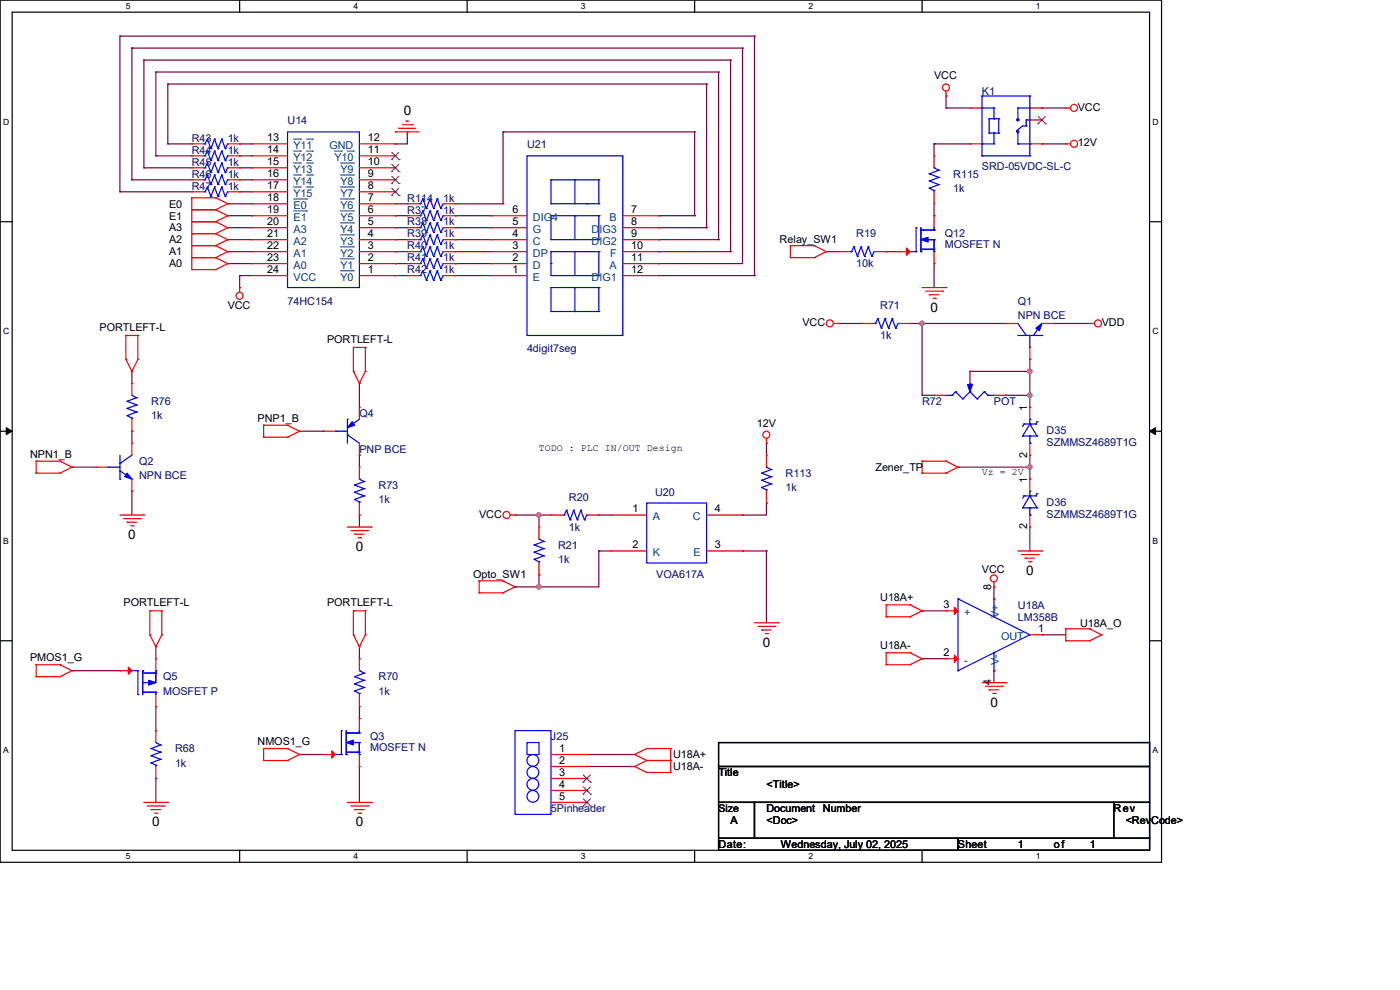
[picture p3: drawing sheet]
<svg xmlns="http://www.w3.org/2000/svg" width="297mm" height="210mm" viewBox="0 0 297 210" stroke-linecap="round" stroke-linejoin="round" font-family="sans-serif">
<path d="M0 0h246.4v182.9h-246.4zM2.6 2.6h241.3v177.8h-241.3z" fill="none" stroke="#000" stroke-width=".25"/>
<g fill="#fff">
<path d="M26.7 .3h1v2h-1z"/>
<path d="M26.7 180.6h1v2h-1z"/>
</g>
<path d="M50.8 0v2.6M50.8 180.4v2.5" fill="none" stroke="#000" stroke-width=".25"/>
<g fill="#fff">
<path d="M75 .3h.9v2h-.9z"/>
<path d="M75 180.6h.9v2h-.9z"/>
</g>
<path d="M99.1 0v2.6M99.1 180.4v2.5" fill="none" stroke="#000" stroke-width=".25"/>
<g fill="#fff">
<path d="M123.2 .3h1v2h-1z"/>
<path d="M123.2 180.6h1v2h-1z"/>
</g>
<path d="M147.4 0v2.6M147.4 180.4v2.5" fill="none" stroke="#000" stroke-width=".25"/>
<g fill="#fff">
<path d="M171.5 .3h1v2h-1z"/>
<path d="M171.5 180.6h1v2h-1z"/>
</g>
<path d="M195.6 0v2.6M195.6 180.4v2.5" fill="none" stroke="#000" stroke-width=".25"/>
<g fill="#fff">
<path d="M219.8 .3h.9v2h-.9z"/>
<path d="M219.8 180.6h.9v2h-.9z"/>
<path d="M.7 24.8h1.2v2h-1.2z"/>
<path d="M244.5 24.8h1.3v2h-1.3z"/>
<path d="M.7 69.3h1.2v1.9h-1.2z"/>
<path d="M244.5 69.3h1.3v1.9h-1.3z"/>
</g>
<path d="M0 47h2.6M243.9 47h2.5" fill="none" stroke="#000" stroke-width=".25"/>
<g fill="#fff">
<path d="M.7 113.7h1.2v2h-1.2z"/>
<path d="M244.5 113.7h1.2v2h-1.2z"/>
</g>
<path d="M0 91.5h2.6M243.9 91.5h2.5" fill="none" stroke="#000" stroke-width=".25"/>
<path d="M1.3 90.7l1.3 .8-1.3 .7zM243.9 91.5l1.3-.8v1.5z" fill="#000" stroke="#000" stroke-width=".21"/>
<g fill="#fff">
<path d="M.7 158.2h1.2v1.9h-1.2z"/>
<path d="M244.5 158.2h1.2v1.9h-1.2z"/>
</g>
<path d="M0 135.9h2.6M243.9 135.9h2.5M152.4 157.5h91.5v5.1h-91.5zM152.4 162.6h91.5v7.6h-91.5zM152.4 170.2h7.7v7.6h-7.7zM152.4 177.8h50.8v2.6h-50.8zM160.1 170.2h76.2v7.6h-76.2zM203.2 177.8h40.7v2.6h-40.7zM236.3 170.2h7.6v7.6h-7.6z" fill="none" stroke="#000" stroke-width=".25"/>
<g fill="none" stroke="#800040" stroke-width=".25">
<path d="M25.4 7.7h.1M25.4 7.7v33M25.4 7.7h134.7M28 10.2h.1M28 10.2v27.9M28 10.2h129.5M30.5 12.7h.1M30.5 12.7v22.9M30.5 12.7h124.5M33.1 15.3h.1M33.1 15.3v17.8M33.1 15.3h119.3"/>
<path d="M35.6 17.8h.1M35.6 17.8v12.7M35.6 17.8h114.3M149.9 17.8h.1M149.9 17.8v30.5M152.4 15.3h.1M152.4 15.3v35.5M155 12.7h.1M155 12.7v40.7M157.5 10.2h.1M157.5 10.2v45.7h-17.8M160.1 7.7h.1"/>
<path d="M160.1 7.7v50.8M28 38.1h.1M28 38.1h12.7M30.5 35.6h.1M30.5 35.6h10.2M33.1 33.1h.1M33.1 33.1h7.6M35.6 30.5h.1M35.6 30.5h5.1M50.8 30.5h.1M50.8 33.1h.1M50.8 35.6h.1"/>
<path d="M50.8 38.1h.1M50.8 30.5h2.6M50.8 33.1h2.6M50.8 35.6h2.6M50.8 38.1h2.6M83.9 30.5h.1M86.4 28h.1M86.4 28v2.5h-2.5M106.7 28h.1M106.7 28v15.2M106.7 28h40.7M147.4 28h.1"/>
<path d="M147.4 28v17.8M198.2 30.5h.1M198.2 30.5h7.6M198.2 30.5v2.6M200.7 20.4h.1M200.7 22.9h.1M200.7 20.4v2.5M200.7 22.9h5.1M221 30.5h.1M221 22.9h.1M221 30.5h5.1M221 22.9h5.1"/>
<path d="M25.4 40.7h.1M25.4 40.7h15.3M48.3 43.2h.1M48.3 45.8h.1M48.3 48.3h.1M48.3 50.8h.1M48.3 53.4h.1M48.3 55.9h.1M48.3 43.2h5.1M48.3 45.8h5.1M48.3 48.3h5.1M48.3 50.8h5.1"/>
<path d="M48.3 53.4h5.1M48.3 55.9h5.1M50.8 58.5h.1M50.8 40.7h.1M50.8 58.5v2.5M50.8 58.5h2.6M50.8 40.7h2.6M83.9 45.8h.1M83.9 48.3h.1M83.9 50.8h.1M83.9 53.4h.1M83.9 55.9h.1"/>
<path d="M83.9 58.5h.1M83.9 43.2h2.5M83.9 45.8h2.5M83.9 48.3h2.5M83.9 50.8h2.5M83.9 53.4h2.5M83.9 55.9h2.5M83.9 58.5h2.5M86.4 43.2h.1M96.6 45.8h.1M96.6 48.3h.1M96.6 50.8h.1"/>
<path d="M96.6 53.4h.1M96.6 55.9h.1M96.6 58.5h.1M96.6 43.2h10.1M96.6 45.8h7.6M96.6 48.3h7.6M96.6 50.8h7.6M96.6 53.4h7.6M96.6 55.9h7.6M96.6 58.5h7.6M106.7 43.2h.1M139.7 45.8h.1"/>
<path d="M139.7 48.3h.1M139.7 50.8h.1M139.7 53.4h.1M139.7 55.9h.1M139.7 58.5h.1M139.7 45.8h7.7M139.7 48.3h10.2M139.7 50.8h12.7M139.7 53.4h15.3M139.7 58.5h20.4M147.4 45.8h.1M149.9 48.3h.1"/>
<path d="M152.4 50.8h.1M155 53.4h.1M160.1 58.5h.1M175.3 53.4h.1M175.3 53.4h2.5M188 53.4h.1M188 53.4h2.5M198.2 55.9h.1M198.2 45.8h.1M198.2 43.2v2.6M198.2 55.9v5.1M28 78.8h.1"/>
<path d="M28 78.8v2.5M177.8 68.6h.1M177.8 68.6h5.1M193.1 68.6h.1M193.1 68.6h20.3M195.6 68.6h.1M195.6 68.6v15.3M205.8 78.8h.1M205.8 78.8h12.7M218.5 76.2h.1M218.5 78.8h.1M218.5 76.2v10.2"/>
<path d="M223.6 68.6h.1M223.6 68.6h7.6M15.3 99.1h.1M15.3 99.1h5.1M28 91.5h.1M28 91.5v2.5M63.5 91.5h.1M63.5 91.5h5.1M76.2 81.3h.1M76.2 96.6h.1M76.2 81.3v5.1M76.2 96.6v2.5"/>
<path d="M162.6 94h.1M162.6 94v2.6M195.6 83.9h.1M195.6 83.9h2.6M203.2 99.1h15.3M213.4 83.9h.1M213.4 83.9h5.1M218.5 83.9h.1M218.5 99.1h.1M218.5 96.6v5M28 104.2h.1M28 104.2v5.1"/>
<path d="M76.2 109.3h.1M76.2 109.3v2.5M109.3 109.3h.1M109.3 109.3h7.6M114.3 109.3h.1M114.3 109.3v2.5M127 109.3h.1M127 116.9h.1M127 116.9h2.6M127 109.3h2.6M127 116.9v7.6h-17.7M157.5 116.9h.1"/>
<path d="M157.5 109.3h.1M157.5 116.9h5.1M162.6 116.9h.1M162.6 106.7h.1M162.6 106.7v2.6h-5.1M162.6 116.9v15.2M218.5 116.9h.1M218.5 101.6h.1M218.5 111.8v5.1M33.1 137.2h.1M33.1 137.2v2.5M76.2 139.7h.1"/>
<path d="M76.2 137.2v2.5M109.3 124.5h.1M114.3 122h.1M114.3 124.5h.1M114.3 122v2.5M195.6 129.6h.1M195.6 139.7h.1M195.6 129.6h5.1M195.6 139.7h5.1M210.9 124.5h.1M210.9 124.5v2.5M221 134.7h.1"/>
<path d="M221 134.7h5.1M15.3 142.3h.1M15.3 142.3h10.1M33.1 149.9h.1M33.1 149.9v5.1M76.2 152.4h.1M76.2 149.9v2.5M210.9 142.3h.1M210.9 142.3v2.5M33.1 165.1h.1M33.1 165.1v5.1M63.5 160.1h.1"/>
<path d="M63.5 160.1h5.1M76.2 162.6h.1M76.2 162.6v7.6M124.5 160.1h.1M124.5 162.6h.1M124.5 160.1h10.2M124.5 162.6h10.2"/>
</g>
<g fill="#f0f" stroke="#f0f" stroke-width=".25">
<circle cx="218.5" cy="83.8" r=".49"/>
<circle cx="195.6" cy="68.6" r=".49"/>
<circle cx="218.5" cy="78.8" r=".49"/>
<circle cx="114.3" cy="109.2" r=".49"/>
<circle cx="114.3" cy="124.5" r=".49"/>
<circle cx="218.5" cy="99.1" r=".49"/>
</g>
<g fill="none" stroke="#f00" stroke-width=".25">
<path d="M200.7 19.3v1.1M40.7 30.5h.1M40.7 33.1h.1M40.7 35.6h.1M40.7 38.1h.1M40.7 30.5h2.5M40.7 33.1h2.5M40.7 38.1h2.5M40.7 35.6h2.5M48.3 30.5h2.5M48.3 33.1h2.5M48.3 38.1h2.5"/>
<path d="M48.3 35.6h2.5M50.8 30.5h.1M50.8 33.1h.1M50.8 35.6h.1M50.8 38.1h.1M53.4 30.5h.1M53.4 33.1h.1M53.4 35.6h.1M53.4 38.1h.1M53.4 30.5h7.6M53.4 33.1h7.6M53.4 38.1h7.6"/>
<path d="M53.4 35.6h7.6M76.2 30.5h7.7M76.2 33.1h7.7M76.2 38.1h7.7M76.2 35.6h7.7M83.9 28h.1M83.9 38.1h.1M83.9 35.6h.1M83.9 33.1h.1M83.9 30.5h.1M83.9 28h5M84.6 27.2h.1"/>
<path d="M84.6 27.2h3.6M85.4 26.5h2M86.1 25.7h.1M86.1 25.7h.6M87.4 26.5h.1M198.2 33.1h.1M198.2 33.1v2.5M200.7 20.4h.1M205.8 30.5h.1M205.8 22.9h.1M205.8 30.5h2.5M205.8 22.9h2.5"/>
<path d="M218.5 30.5h2.5M218.5 22.9h2.5M218.5 25.4h2.5M221 25.4h.1M221 30.5h.1M221 22.9h.1M226.1 30.5h.1M226.1 22.9h.1M226.1 30.5h1M226.1 22.9h1M40.7 44.5h.1M40.7 42h.1"/>
<path d="M40.7 47h.1M40.7 49.6h.1M40.7 52.1h.1M40.7 54.7h.1M40.7 57.2h.1M40.7 40.7h.1M40.7 42h5.1M40.7 44.5h5.1M40.7 42v15.2M40.7 47h5.1M40.7 49.6h5.1M40.7 52.1h5.1"/>
<path d="M40.7 54.7h5.1M40.7 57.2h5.1M40.7 40.7h2.5M45.8 42h.1M45.8 44.5h.1M45.8 47h.1M45.8 49.6h.1M45.8 52.1h.1M45.8 54.7h.1M45.8 57.2h.1M45.8 42l2.5 1.2M45.8 44.5l2.5 1.3"/>
<path d="M45.8 47l2.5 1.3M45.8 49.6l2.5 1.2M45.8 52.1l2.5 1.3M45.8 54.7l2.5 1.2M48.3 43.2h.1M48.3 45.8h.1M48.3 48.3h.1M48.3 50.8h.1M48.3 53.4h.1M48.3 55.9h.1M48.3 43.2l-2.5 1.3M48.3 45.8l-2.5 1.2"/>
<path d="M48.3 48.3l-2.5 1.3M48.3 50.8l-2.5 1.3M48.3 53.4l-2.5 1.3M48.3 55.9l-2.5 1.3M48.3 40.7h2.5M50.8 40.7h.1M53.4 40.7h.1M53.4 43.2h.1M53.4 45.8h.1M53.4 48.3h.1M53.4 50.8h.1M53.4 53.4h.1"/>
<path d="M53.4 55.9h.1M53.4 58.5h.1M53.4 55.9h7.6M53.4 58.5h7.6M53.4 53.4h7.6M53.4 50.8h7.6M53.4 48.3h7.6M53.4 45.8h7.6M53.4 43.2h7.6M53.4 40.7h7.6M76.2 55.9h7.7M76.2 58.5h7.7"/>
<path d="M76.2 53.4h7.7M76.2 50.8h7.7M76.2 48.3h7.7M76.2 45.8h7.7M76.2 43.2h7.7M76.2 40.7h7.7M83.9 58.5h.1M83.9 55.9h.1M83.9 53.4h.1M83.9 50.8h.1M83.9 48.3h.1M83.9 45.8h.1"/>
<path d="M83.9 43.2h.1M83.9 40.7h.1M86.4 55.9h.1M86.4 58.5h.1M86.4 43.2h.1M86.4 45.8h.1M86.4 48.3h.1M86.4 50.8h.1M86.4 53.4h.1M86.4 55.9h2.5M86.4 58.5h2.5M86.4 53.4h2.5"/>
<path d="M86.4 50.8h2.5M86.4 48.3h2.5M86.4 45.8h2.5M86.4 43.2h2.5M94 55.9h2.6M94 58.5h2.6M94 53.4h2.6M94 50.8h2.6M94 48.3h2.6M94 45.8h2.6M94 43.2h2.6M96.6 55.9h.1"/>
<path d="M96.6 58.5h.1M96.6 43.2h.1M96.6 45.8h.1M96.6 48.3h.1M96.6 50.8h.1M96.6 53.4h.1M104.2 58.5h.1M104.2 55.9h.1M104.2 53.4h.1M104.2 50.8h.1M104.2 48.3h.1M104.2 45.8h.1"/>
<path d="M104.2 55.9h7.6M104.2 58.5h7.6M104.2 53.4h7.6M104.2 50.8h7.6M104.2 48.3h7.6M104.2 45.8h7.6M132.1 55.9h7.6M132.1 58.5h7.6M132.1 53.4h7.6M132.1 50.8h7.6M132.1 48.3h7.6M132.1 45.8h7.6"/>
<path d="M139.7 45.8h.1M139.7 48.3h.1M139.7 50.8h.1M139.7 53.4h.1M139.7 55.9h.1M139.7 58.5h.1M167.7 54.7h.1M167.7 52.1h.1M167.7 52.1h5.1M167.7 54.7h5.1M167.7 52.1v2.6M172.8 52.1h.1"/>
<path d="M172.8 54.7h.1M172.8 52.1l2.5 1.3M175.3 53.4h.1M175.3 53.4l-2.5 1.3M177.8 53.4h.1M177.8 53.4h2.6M185.5 53.4h2.5M188 53.4h.1M190.5 53.4h.1M190.5 53.4h2.6M198.2 55.9h.1M198.2 45.8h.1"/>
<path d="M198.2 43.2h.1M198.2 40.7v2.5M198.2 45.8v2.5M198.2 53.4v2.5M26.7 76.2h.1M26.7 71.2h.1M26.7 76.2l1.3 2.6M26.7 71.2v5M26.7 71.2h2.6M28 78.8h.1M29.3 71.2h.1M29.3 76.2h.1"/>
<path d="M29.3 71.2v5M29.3 76.2l-1.3 2.6M50.8 61h.1M50.8 61v1M75 78.8h.1M75 73.7h.1M75 73.7v5.1M75 78.8l1.2 2.5M75 73.7h2.5M77.5 73.7h.1M77.5 78.8h.1M77.5 73.7v5.1"/>
<path d="M77.5 78.8l-1.3 2.5M176.8 68.6h1M177.8 68.6h.1M182.9 68.6h.1M182.9 68.6h2.6M190.5 68.6h2.6M193.1 68.6h.1M195.6 61h5.1M196.4 61.8h3.5M197.1 62.5h.1M197.1 62.5h2.1M197.9 63.3h.5"/>
<path d="M198.4 63.3h.1M199.9 61.8h.1M200.7 61h.1M205.8 78.8h.1M205.8 78.8v2.5M213.4 68.6h.1M213.4 68.6h2.5M218.5 76.2h.1M218.5 73.7v2.5M221 68.6h2.6M223.6 68.6h.1M231.2 68.6h.1"/>
<path d="M231.2 68.6h1M7.7 97.8h.1M7.7 97.8v2.6M7.7 97.8h5M12.7 97.8h.1M12.7 97.8l2.6 1.3M15.3 99.1h.1M15.3 99.1l-2.6 1.3M20.4 99.1h.1M20.4 99.1h2.5M28 81.3h.1M28 91.5h.1"/>
<path d="M28 94h.1M28 81.3v2.6M28 88.9v2.6M28 94v2.6M55.9 92.8h.1M55.9 90.2h.1M55.9 90.2v2.6M55.9 92.8h5.1M55.9 90.2h5.1M61 92.8h.1M61 90.2h.1M61 90.2l2.5 1.3"/>
<path d="M63.5 91.5h.1M63.5 91.5l-2.5 1.3M68.6 91.5h.1M68.6 91.5h2.6M76.2 81.3h.1M76.2 86.4h.1M76.2 96.6h.1M76.2 99.1h.1M76.2 86.4v2.5M76.2 94v2.6M76.2 99.1v2.5M162.6 94h.1"/>
<path d="M162.6 96.6h.1M162.6 93v1M162.6 96.6v2.5M195.6 97.8h.1M195.6 97.8h5.1M195.6 97.8v2.6M198.2 83.9h.1M198.2 83.9h2.5M200.7 97.8h.1M200.7 97.8l2.5 1.3M203.2 99.1h.1M203.2 99.1l-2.5 1.3"/>
<path d="M210.9 83.9h2.5M213.4 83.9h.1M218.5 86.4h.1M218.5 96.6h.1M218.5 86.4v2.5M218.5 94v2.6M7.7 100.4h.1M7.7 100.4h5M12.7 100.4h.1M25.4 109.3h5.1M26.2 110h3.6M27 110.8h.1"/>
<path d="M27 110.8h2M27.7 111.5h.5M28 104.2h.1M28 101.6v2.6M28.2 111.5h.1M29.8 110h.1M30.5 109.3h.1M73.7 111.8h5.1M74.5 112.6h3.5M75.2 113.3h.1M75.2 113.3h2.1M76 114.1h.5"/>
<path d="M76.2 109.3h.1M76.2 106.7v2.6M76.5 114.1h.1M78 112.6h.1M78.8 111.8h.1M108.2 109.3h1.1M109.3 109.3h.1M114.3 111.8h.1M114.3 111.8v2.5M114.3 119.4v2.6M116.9 109.3h.1M116.9 109.3h2.5"/>
<path d="M124.5 109.3h2.5M127 109.3h.1M129.6 109.3h.1M129.6 116.9h.1M129.6 109.3h7.6M129.6 116.9h7.6M149.9 109.3h7.6M149.9 116.9h7.6M157.5 116.9h.1M157.5 109.3h.1M162.6 106.7h.1M162.6 104.2v2.5"/>
<path d="M195.6 100.4h.1M195.6 100.4h5.1M200.7 100.4h.1M215.9 116.9h5.1M216.7 117.6h3.6M217.5 118.4h.1M217.5 118.4h2M218.2 119.2h.5M218.5 101.6h.1M218.5 111.8h.1M218.5 101.6v2.6M218.5 109.3v2.5"/>
<path d="M218.7 119.2h.1M220.3 117.6h.1M221 116.9h.1M31.8 134.7h.1M31.8 129.6h.1M31.8 134.7l1.3 2.5M31.8 129.6v5.1M31.8 129.6h2.5M33.1 137.2h.1M33.1 139.7h.1M33.1 139.7v2.6M34.3 129.6h.1"/>
<path d="M34.3 134.7h.1M34.3 129.6v5.1M34.3 134.7l-1.2 2.5M75 134.7h.1M75 129.6h.1M75 129.6h2.5M75 134.7l1.2 2.5M75 129.6v5.1M76.2 137.2h.1M76.2 139.7h.1M76.2 139.7v2.6M77.5 129.6h.1"/>
<path d="M77.5 134.7h.1M77.5 129.6v5.1M77.5 134.7l-1.3 2.5M101.6 125.8h.1M101.6 123.2h.1M101.6 125.8h5.1M101.6 123.2v2.6M101.6 123.2h5.1M106.7 125.8h.1M106.7 123.2h.1M106.7 123.2l2.6 1.3M109.3 124.5h.1"/>
<path d="M109.3 124.5l-2.6 1.3M114.3 122h.1M160.1 132.1h5M160.8 132.9h3.6M161.6 133.6h.1M161.6 133.6h2M162.3 134.4h.6M162.9 134.4h.1M164.4 132.9h.1M165.1 132.1h.1M188 130.9h.1M188 128.3h.1"/>
<path d="M188 138.5h.1M188 130.9h5.1M188 128.3v2.6M188 138.5v2.5M188 128.3h5.1M188 138.5h5.1M193.1 130.9h.1M193.1 128.3h.1M193.1 138.5h.1M193.1 128.3l2.5 1.3M193.1 138.5l2.5 1.2M195.6 129.6h.1"/>
<path d="M195.6 139.7h.1M195.6 129.6l-2.5 1.3M195.6 139.7l-2.5 1.3M200.7 129.6h.1M200.7 139.7h.1M200.7 129.6h2.5M200.7 139.7h2.5M210.9 124.5h.1M210.9 127h.1M210.9 123.5v1M218.5 134.7h2.5M221 134.7h.1"/>
<path d="M226.1 135.9h.1M226.1 133.4h.1M226.1 133.4h5.1M226.1 135.9h5.1M226.1 133.4v2.5M231.2 133.4h.1M231.2 135.9h.1M231.2 133.4l2.5 1.3M233.7 134.7h.1M233.7 134.7l-2.5 1.2M7.7 143.6h.1M7.7 141h.1"/>
<path d="M7.7 143.6h5M7.7 141v2.6M7.7 141h5M12.7 143.6h.1M12.7 141h.1M12.7 141l2.6 1.3M15.3 142.3h.1M15.3 142.3l-2.6 1.3M25.4 142.3h.1M25.4 142.3h2.6M33.1 149.9h.1M33.1 155h.1"/>
<path d="M33.1 147.4v2.5M33.1 155v2.5M55.9 158.8h.1M55.9 158.8v2.5M55.9 158.8h5.1M61 158.8h.1M61 158.8l2.5 1.3M76.2 149.9h.1M76.2 152.4h.1M76.2 147.4v2.5M76.2 152.4v2.6M137.2 158.8h.1"/>
<path d="M137.2 158.8h5.1M137.2 158.8l-2.5 1.3M142.3 158.8h.1M142.3 158.8v5.1M188 141h.1M188 141h5.1M193.1 141h.1M208.3 144.8h5.1M209.1 145.6h3.5M209.8 146.3h.1M209.8 146.3h2.1M210.6 147.1h.5"/>
<path d="M210.9 142.3h.1M211.1 147.1h.1M212.6 145.6h.1M213.4 144.8h.1M30.5 170.2h5.1M31.3 171h3.5M32 171.7h.1M32 171.7h2.1M32.8 172.5h.5M33.1 165.1h.1M33.1 162.6v2.5M33.3 172.5h.1"/>
<path d="M34.8 171h.1M35.6 170.2h.1M55.9 161.3h.1M55.9 161.3h5.1M61 161.3h.1M63.5 160.1h.1M63.5 160.1l-2.5 1.2M68.6 160.1h.1M68.6 160.1h2.6M73.7 170.2h5.1M74.5 171h3.5M75.2 171.7h.1"/>
<path d="M75.2 171.7h2.1M76 172.5h.5M76.2 162.6h.1M76.2 160.1v2.5M76.5 172.5h.1M78 171h.1M78.8 170.2h.1M116.9 170.2h7.6M116.9 160.1h7.6M116.9 162.6h7.6M116.9 165.1h7.6M116.9 167.7h7.6"/>
<path d="M124.5 160.1h.1M124.5 162.6h.1M124.5 165.1h.1M124.5 167.7h.1M124.5 170.2h.1M134.7 160.1h.1M134.7 162.6h.1M134.7 160.1l2.5 1.2M134.7 162.6l2.5 1.3M137.2 161.3h.1M137.2 163.9h.1M137.2 161.3h5.1"/>
<path d="M137.2 161.3l-2.5 1.3M137.2 163.9h5.1M142.3 161.3h.1M142.3 163.9h.1"/>
<circle cx="200.7" cy="18.6" r=".74"/>
<circle cx="227.9" cy="30.5" r=".74"/>
<circle cx="227.9" cy="22.9" r=".74"/>
<circle cx="50.8" cy="62.8" r=".74"/>
<circle cx="176" cy="68.6" r=".74"/>
<circle cx="232.9" cy="68.6" r=".74"/>
<circle cx="162.6" cy="92.2" r=".74"/>
<circle cx="107.5" cy="109.2" r=".74"/>
<circle cx="210.8" cy="122.7" r=".74"/>
</g>
<g fill="none" stroke="#00f" stroke-width=".25">
<path d="M43.2 30.5h.3M43.2 38.1h.3M43.2 33.1h.3M43.2 35.6h.3M43.5 30.5h.1M43.5 33.1h.1M43.5 35.6h.1M43.5 38.1h.1M44 29.5h.1M44 32h.1M44 34.6h.1M44 37.1h.1"/>
<path d="M44 39.7h.1M44 29.5l-.5 1M44 29.5l.7 2M44 32l-.5 1.1M44 32l.7 2.1M44 34.6l-.5 1M44 34.6l.7 2M44 37.1l-.5 1M44 37.1l.7 2.1M44 39.7l-.5 1M44 39.7l.7 2M44.7 31.5h.1"/>
<path d="M44.7 34.1h.1M44.7 36.6h.1M44.7 39.2h.1M45.5 29.5h.1M45.5 32h.1M45.5 34.6h.1M45.5 37.1h.1M45.5 39.7h.1M45.5 29.5l-.8 2M45.5 29.5l.8 2M45.5 32l-.8 2.1M45.5 32l.8 2.1"/>
<path d="M45.5 34.6l-.8 2M45.5 34.6l.8 2M45.5 37.1l-.8 2.1M45.5 37.1l.8 2.1M45.5 39.7l-.8 2M45.5 39.7l.8 2M46.3 31.5h.1M46.3 34.1h.1M46.3 36.6h.1M46.3 39.2h.1M47 29.5h.1M47 32h.1"/>
<path d="M47 34.6h.1M47 37.1h.1M47 39.7h.1M47 29.5l-.7 2M47 29.5l.8 2M47 32l-.7 2.1M47 32l.8 2.1M47 34.6l-.7 2M47 34.6l.8 2M47 37.1l-.7 2.1M47 37.1l.8 2.1M47 39.7l-.7 2"/>
<path d="M47 39.7l.8 2M47.8 31.5h.1M47.8 34.1h.1M47.8 36.6h.1M47.8 39.2h.1M48.3 30.5h.1M48.3 33.1h.1M48.3 35.6h.1M48.3 38.1h.1M48.3 30.5l-.5 1M48.3 33.1l-.5 1M48.3 35.6l-.5 1"/>
<path d="M48.3 38.1l-.5 1.1M61 28h15.2v33h-15.2zM111.8 33.1h20.3v38.1h-20.3zM116.9 38.1h.1M116.9 38.1v5.1M116.9 38.1h10.1M122 38.1h.1M122 38.1v5.1M127 38.1h.1M127 38.1v5.1M197.1 39.9h.1M197.1 38.4h.1"/>
<path d="M197.1 36.9h.1M197.1 39.9l1.1 .5M197.1 38.4l2.1 .8M197.1 36.9l2.1 .7M198.2 35.6h.1M198.2 35.6l1 .5M199.2 39.2h.1M199.2 37.6h.1M199.2 36.1h.1M199.2 39.2l-2.1 .7M199.2 37.6l-2.1 .8M199.2 36.1l-2.1 .8"/>
<path d="M208.3 30.5h.1M208.3 20.4h.1M208.3 33.1h.1M208.3 22.9h.1M208.3 30.5h2.6M208.3 33.1h10.2M208.3 22.9h2.6M208.3 20.4v12.7M208.3 20.4h10.2M209.8 25.2h.1M209.8 28.2h.1M209.8 25.2h2.1"/>
<path d="M209.8 25.2v3M209.8 28.2h2.1M210.9 22.9h.1M210.9 25.2h.1M210.9 28.2h.1M210.9 30.5h.1M210.9 22.9v2.3M210.9 28.2v2.3M211.9 28.2h.1M211.9 25.2h.1M211.9 25.2v3M215.7 27.7h.1"/>
<path d="M215.9 30.5h.1M215.9 22.9h.1M215.9 25.4h.1M215.9 30.5h2.6M215.9 22.9h2.6M215.9 22.9v2.5M215.9 28v2.5M217.7 26.7h.1M217.7 25.4h.1M217.7 26.7h-.7l-1.3 1M217.7 25.4v1.3M217.7 25.4h.8"/>
<path d="M218.5 30.5h.1M218.5 20.4h.1M218.5 25.4h.1M218.5 33.1h.1M218.5 22.9h.1M218.5 20.4v12.7M43.2 40.7h.3M43.5 40.7h.1M44.7 41.7h.1M46.3 41.7h.1M47.8 41.7h.1M48.3 40.7h.1"/>
<path d="M48.3 40.7l-.5 1M88.9 55.9h.3M88.9 58.5h.3M88.9 53.4h.3M88.9 50.8h.3M88.9 45.8h.3M88.9 43.2h.3M88.9 48.3h.3M89.2 55.9h.1M89.2 58.5h.1M89.2 43.2h.1M89.2 45.8h.1"/>
<path d="M89.2 48.3h.1M89.2 50.8h.1M89.2 53.4h.1M89.7 54.9h.1M89.7 57.4h.1M89.7 42.2h.1M89.7 44.7h.1M89.7 47.3h.1M89.7 49.8h.1M89.7 52.4h.1M89.7 54.9l-.5 1M89.7 54.9l.8 2"/>
<path d="M89.7 57.4l-.5 1.1M89.7 57.4l.8 2.1M89.7 42.2l-.5 1M89.7 42.2l.8 2M89.7 44.7l-.5 1.1M89.7 44.7l.8 2.1M89.7 47.3l-.5 1M89.7 47.3l.8 2M89.7 49.8l-.5 1M89.7 49.8l.8 2.1M89.7 52.4l-.5 1M89.7 52.4l.8 2"/>
<path d="M90.5 56.9h.1M90.5 59.5h.1M90.5 44.2h.1M90.5 46.8h.1M90.5 49.3h.1M90.5 51.9h.1M90.5 54.4h.1M91.2 54.9h.1M91.2 57.4h.1M91.2 42.2h.1M91.2 44.7h.1M91.2 47.3h.1"/>
<path d="M91.2 49.8h.1M91.2 52.4h.1M91.2 54.9l-.7 2M91.2 54.9l.8 2M91.2 57.4l-.7 2.1M91.2 57.4l.8 2.1M91.2 42.2l-.7 2M91.2 42.2l.8 2M91.2 44.7l-.7 2.1M91.2 44.7l.8 2.1M91.2 47.3l-.7 2M91.2 47.3l.8 2"/>
<path d="M91.2 49.8l-.7 2.1M91.2 49.8l.8 2.1M91.2 52.4l-.7 2M91.2 52.4l.8 2M92 56.9h.1M92 59.5h.1M92 44.2h.1M92 46.8h.1M92 49.3h.1M92 51.9h.1M92 54.4h.1M92.8 54.9h.1"/>
<path d="M92.8 57.4h.1M92.8 42.2h.1M92.8 44.7h.1M92.8 47.3h.1M92.8 49.8h.1M92.8 52.4h.1M92.8 54.9l-.8 2M92.8 54.9l.7 2M92.8 57.4l-.8 2.1M92.8 57.4l.7 2.1M92.8 42.2l-.8 2M92.8 42.2l.7 2"/>
<path d="M92.8 44.7l-.8 2.1M92.8 44.7l.7 2.1M92.8 47.3l-.8 2M92.8 47.3l.7 2M92.8 49.8l-.8 2.1M92.8 49.8l.7 2.1M92.8 52.4l-.8 2M92.8 52.4l.7 2M93.5 56.9h.1M93.5 59.5h.1M93.5 44.2h.1M93.5 46.8h.1"/>
<path d="M93.5 49.3h.1M93.5 51.9h.1M93.5 54.4h.1M94 55.9h.1M94 58.5h.1M94 43.2h.1M94 45.8h.1M94 48.3h.1M94 50.8h.1M94 53.4h.1M94 55.9l-.5 1M94 58.5l-.5 1"/>
<path d="M94 43.2l-.5 1M94 45.8l-.5 1M94 48.3l-.5 1M94 50.8l-.5 1.1M94 53.4l-.5 1M116.9 55.9h.1M116.9 53.4h.1M116.9 45.8h.1M116.9 43.2h.1M116.9 45.8v5h10.1M116.9 53.4v5.1h10.1M116.9 53.4h10.1"/>
<path d="M116.9 45.8h10.1M116.9 43.2h10.1M122 53.4h.1M122 45.8h.1M122 45.8v5M122 53.4v5.1M124.5 43.2h.1M127 58.5h.1M127 53.4h.1M127 50.8h.1M127 45.8h.1M127 43.2h.1"/>
<path d="M127 45.8v5M127 53.4v5.1M180.4 53.4h.2M180.6 53.4h.1M181.1 52.4h.1M181.1 52.4l-.5 1M181.1 52.4l.8 2M181.9 54.4h.1M182.7 52.4h.1M182.7 52.4l-.8 2M182.7 52.4l.7 2M183.4 54.4h.1"/>
<path d="M184.2 52.4h.1M184.2 52.4l-.8 2M184.2 52.4l.8 2M185 54.4h.1M185.5 53.4h.1M185.5 53.4l-.5 1M193.1 53.4h1.3M194.4 53.4h.1M194.4 48.3h.1M194.4 48.3v5.1M195.4 53.4h.1M195.4 48.8h.1"/>
<path d="M195.4 48.3v5.1M195.4 48.8h2.8M195.4 52.9h2.8M195.6 48.8h.1M196.6 50.8h1.6M197.9 52.9h.1M198.2 48.8h.1M198.2 50.8h.1M198.2 53.4h.1M198.2 52.9h.1M198.2 40.4h.1M198.2 40.4v.3"/>
<path d="M198.2 48.3v.5M198.2 50.8v2.6M116.9 61h.1M116.9 61v5.1h10.1M116.9 61h10.1M122 66.1h.1M122 61h.1M122 61v5.1M127 66.1h.1M127 61h.1M127 61v5.1M185.5 68.6h.2"/>
<path d="M185.7 68.6h.1M186.2 67.6h.1M186.2 67.6l-.5 1M186.2 67.6l.8 2M187 69.6h.1M187.7 67.6h.1M187.7 67.6l-.7 2M187.7 67.6l.8 2M188.5 69.6h.1M189.3 67.6h.1M189.3 67.6l-.8 2M189.3 67.6l.7 2"/>
<path d="M190 69.6h.1M190.5 68.6h.1M190.5 68.6l-.5 1M215.9 68.6l1.8 2.6M215.9 71.2h5.1M217.7 71.2h.1M218.5 73.7h.1M218.5 71.2v2.5M221 68.6h.1M221 71.2h.1M221 68.6l-1.8 2.6M22.9 99.1h.1"/>
<path d="M22.9 99.1h2.5M25.4 98.3h.1M25.4 99.9l2.6 1.7M25.4 96.6v5M27 88.2h.1M27 86.7h.1M27 85.1h.1M27 88.2l1 .5M27 86.7l2 .7M27 85.1l2 .8M28 83.9h.1M28 88.7h.1"/>
<path d="M28 83.9l1 .5M28 88.7v.2M28 96.6l-2.6 1.7M29 87.4h.1M29 85.9h.1M29 84.4h.1M29 87.4l-2 .8M29 85.9l-2 .8M29 84.4l-2 .7M71.2 91.5h.1M71.2 91.5h2.5M73.7 92.2h.1"/>
<path d="M73.7 90.7h.1M73.7 88.9h.1M73.7 92.2l2.5 1.8M73.7 88.9v5.1M76.2 88.9l-2.5 1.8M162.6 99.1h.1M162.6 99.1l1 .5M163.6 99.6h.1M163.6 99.6l-2 .8M200.7 83.9h1.3M202 83.9h.1M202.7 83.1h.1"/>
<path d="M202.7 83.1l-.7 .8M202.7 83.1l1.6 1.5M204.3 84.6h.1M205.8 83.1h.1M205.8 81.3h.1M205.8 83.1l-1.5 1.5M205.8 83.1l1.5 1.5M205.8 81.3v.5M207.3 84.6h.1M208.8 83.1h.1M208.8 83.1l-1.5 1.5M208.8 83.1l.8 .8"/>
<path d="M209.6 83.9h.1M209.6 83.9h1.3M210.9 83.9h.1M217 92.5h.1M217 92.5h3M217.2 90h.1M217.2 90l-.2 .5M217.2 90h2.6M218.5 90h.1M218.5 92.5h.1M218.5 94h.1M218.5 88.9h.1"/>
<path d="M218.5 88.9v1.1M218.5 92.5v1.5M218.5 90l1.5 2.5M218.5 90l-1.5 2.5M219.8 90h.1M220 89.5h.1M220 92.5h.1M220 89.5l-.2 .5M25.4 101.6h.1M28 101.6h.1M75.2 106h.1M75.2 104.4h.1"/>
<path d="M75.2 102.9h.1M75.2 106l1 .5M75.2 104.4l2.1 .8M75.2 102.9l2.1 .8M76.2 101.6h.1M76.2 106.5h.1M76.2 106.5v.2M76.2 101.6l1.1 .6M77.3 105.2h.1M77.3 103.7h.1M77.3 102.2h.1M77.3 105.2l-2.1 .8"/>
<path d="M77.3 103.7l-2.1 .7M77.3 102.2l-2.1 .7M113.3 118.7h.1M113.3 117.1h.1M113.3 115.6h.1M113.3 118.7l1 .5M113.3 117.1l2.1 .8M113.3 115.6l2.1 .8M114.3 114.3h.1M114.3 119.2h.1M114.3 114.3l1.1 .6M114.3 119.2v.2"/>
<path d="M115.4 117.9h.1M115.4 116.4h.1M115.4 114.9h.1M115.4 117.9l-2.1 .8M115.4 116.4l-2.1 .7M115.4 114.9l-2.1 .7M119.4 109.3h.3M119.7 109.3h.1M120.2 108.2h.1M120.2 108.2l-.5 1.1M120.2 108.2l.7 2.1M120.9 110.3h.1"/>
<path d="M121.7 108.2h.1M121.7 108.2l-.8 2.1M121.7 108.2l.8 2.1M122.5 110.3h.1M123.2 108.2h.1M123.2 108.2l-.7 2.1M123.2 108.2l.8 2.1M124 110.3h.1M124.5 109.3h.1M124.5 109.3l-.5 1M137.2 106.7h12.7v12.7h-12.7zM161.6 103.4h.1"/>
<path d="M161.6 101.9h.1M161.6 100.4h.1M161.6 103.4l1 .5M161.6 101.9l2 .8M161.6 100.4l2 .7M162.6 103.9h.1M162.6 103.9v.3M163.6 102.7h.1M163.6 101.1h.1M163.6 102.7l-2 .7M163.6 101.1l-2 .8M217 107.7h.1"/>
<path d="M217 107.7h3M217.2 105.2h.1M217.2 105.2l-.2 .5M217.2 105.2h2.6M218.5 105.2h.1M218.5 107.7h.1M218.5 109.3h.1M218.5 104.2h.1M218.5 104.2v1M218.5 107.7v1.6M218.5 105.2l1.5 2.5M218.5 105.2l-1.5 2.5"/>
<path d="M219.8 105.2h.1M220 104.7h.1M220 107.7h.1M220 104.7l-.2 .5M203.2 127h.1M203.2 127l15.3 7.7M203.2 127v15.3M210.9 130.9h.1M210.9 138.5h.1M210.9 127h.1M210.9 127v3.9M210.9 138.5v3.8"/>
<path d="M218.5 134.7h.1M218.5 134.7l-15.3 7.6M28 142.3h1.3M29.3 142.3h.1M29.3 147.4h.1M29.3 142.3v5.1M30.3 142.3h.1M30.3 146.9h.1M30.3 144.8h.1M30.3 142.3v5.1M30.3 146.9h2.8M30.3 142.8h2.8"/>
<path d="M30.3 144.8h1.5M30.5 146.9h.1M32 158.8h.1M32 158.8l2.1 .8M32.8 142.8h.1M33.1 146.9h.1M33.1 142.3h.1M33.1 142.8h.1M33.1 157.5h.1M33.1 142.3v2.5M33.1 146.9v.5M33.1 157.5l1 .5"/>
<path d="M34.1 159.6h.1M34.1 158h.1M34.1 159.6l-2.1 .7M34.1 158l-2.1 .8M72.4 155h.1M72.4 155v5.1M73.4 155.5h.1M73.4 155v5.1M73.4 155.5h2.8M73.4 159.6h2.8M73.7 155.5h.1M74.7 157.5h1.5"/>
<path d="M75.2 146.6h.1M75.2 145.1h.1M75.2 143.6h.1M75.2 146.6l1 .5M75.2 145.1l2.1 .7M75.2 143.6l2.1 .7M76 159.6h.1M76.2 142.3h.1M76.2 147.1h.1M76.2 155.5h.1M76.2 157.5h.1M76.2 159.6h.1"/>
<path d="M76.2 142.3l1.1 .5M76.2 147.1v.3M76.2 155v.5M76.2 157.5v2.6M77.3 145.8h.1M77.3 144.3h.1M77.3 142.8h.1M77.3 145.8l-2.1 .8M77.3 144.3l-2.1 .8M77.3 142.8l-2.1 .8M109.3 155h7.6v17.8h-7.6zM111.8 157.5h2.5v2.6h-2.5z"/>
<path d="M203.2 142.3h.1M210.9 142.3h.1M32 161.8h.1M32 160.3h.1M32 161.8l1.1 .5M32 160.3l2.1 .8M33.1 162.3h.1M33.1 162.3v.3M34.1 161.1h.1M34.1 161.1l-2.1 .7M71.2 160.1h1.2M72.4 160.1h.1"/>
<path d="M73.4 160.1h.1M76.2 160.1h.1"/>
<circle cx="215.9" cy="25.4" r=".23"/>
<circle cx="215.9" cy="28" r=".23"/>
<circle cx="113.1" cy="168.9" r="1.25"/>
<circle cx="113.1" cy="163.9" r="1.25"/>
<circle cx="113.1" cy="161.3" r="1.25"/>
<circle cx="113.1" cy="166.4" r="1.25"/>
</g>
<g fill="none" stroke="#804000" stroke-width=".21">
<path d="M83.1 38.9h.1M83.1 36.4h.1M83.1 33.9h.1M83.1 39.9l1.6 1.6M83.1 37.4l1.6 1.5M83.1 34.8l1.6 1.6M83.1 32.3l1.6 1.6M84.6 39.9l-1.5 1.6M84.6 37.4l-1.5 1.5M84.6 34.8l-1.5 1.6M84.6 32.3l-1.5 1.6M84.7 38.9h.1"/>
<path d="M84.7 36.4h.1M84.7 33.9h.1M220.2 26.2h.1M220.3 24.7l1.5 1.5M221.8 24.7l-1.6 1.5M221.8 26.2h.1M83.1 41.5h.1M84.7 41.5h.1M123.7 165.9h.1M123.7 168.5h.1M123.7 171h.1M123.7 164.4l1.6 1.5"/>
<path d="M123.7 166.9l1.6 1.6M123.7 169.5l1.6 1.5M125.3 164.4l-1.6 1.5M125.3 166.9l-1.6 1.6M125.3 169.5l-1.6 1.5M125.3 165.9h.1M125.3 168.5h.1M125.3 171h.1"/>
</g>
<g fill="#00f" stroke="#00f" stroke-width=".25">
<path d="M74.7 89.5l.5 .7-1.5 .5z"/>
<path d="M73.4 157.5l1.6-.5v1z"/>
<path d="M205.3 81.6h1l-.5 1.5z"/>
<path d="M27 100.4l1 1.2-1.5-.5z"/>
<path d="M195.4 50.8l1.5-.5v1.1z"/>
<path d="M31.5 144.3l1.6 .5-1.6 .5z"/>
<path d="M219.8 69.6l1.2-1-.5 1.5z"/>
</g>
<g fill="none" stroke="#004080" stroke-width=".21">
<path d="M62.3 39.7h1.5M62.3 37.1h1.5M62.3 34.6h1.5M62.3 32h1.5M62.3 29.5h1.5M63.8 29.5h.1M63.8 32h.1M63.8 34.6h.1M63.8 37.1h.1M63.8 39.7h.1M65 39.7h1.3M65 37.1h1.3"/>
<path d="M65 34.6h1.3M65 32h1.3M65 29.5h1.3M66.3 29.5h.1M66.3 32h.1M66.3 34.6h.1M66.3 37.1h.1M66.3 39.7h.1M71 32h1.4M72.2 39.7h2.8M72.2 37.1h2.8M72.2 34.6h2.8"/>
<path d="M72.4 32h.1M73.7 32h1.3M75 39.7h.1M75 37.1h.1M75 34.6h.1M75 32h.1M62.3 44.7h2.8M62.3 42.2h2.8M65.1 42.2h.1M65.1 44.7h.1M72.2 57.4h2.8M72.2 54.9h2.8"/>
<path d="M72.2 52.4h2.8M72.2 49.8h2.8M72.2 47.3h2.8M72.2 44.7h2.8M72.2 42.2h2.8M75 57.4h.1M75 54.9h.1M75 52.4h.1M75 49.8h.1M75 47.3h.1M75 44.7h.1M75 42.2h.1"/>
</g>
<g fill="#f00" stroke="#f00" stroke-width=".25">
<path d="M70.4 159.3l.8 .8-.8 .7z"/>
<path d="M192.3 52.6l.8 .8-.8 .7z"/>
<path d="M27.2 141.5l.8 .8-.8 .7z"/>
<path d="M202.5 128.8l.7 .8-.7 .7z"/>
<path d="M202.5 139l.7 .7-.7 .8z"/>
</g>
<g font-size="2.8">
<text x="85.6" y="24.4">0</text>
<text x="197.4" y="66.1">0</text>
<text x="27.2" y="114.3">0</text>
<text x="75.5" y="116.9">0</text>
<text x="217.7" y="122">0</text>
<text x="161.8" y="137.2">0</text>
<text x="210.1" y="149.9">0</text>
<text x="32.3" y="175.3">0</text>
<text x="75.5" y="175.3">0</text>
</g>
<g font-size="2.3">
<text x="198.2" y="16.8">VCC</text>
<text x="228.6" y="23.5">VCC</text>
<text x="56.7" y="30">13</text>
<text x="78" y="30">12</text>
<text x="56.7" y="32.5">14</text>
<text x="56.7" y="35.1">15</text>
<text x="78" y="35.1">10</text>
<text x="78" y="32.5">11</text>
<text x="228.6" y="31.1">12V</text>
<text x="56.7" y="37.6">16</text>
<text x="56.7" y="40.1">17</text>
<text x="78" y="40.1">8</text>
<text x="78" y="37.6">9</text>
<text x="35.9" y="44">E0</text>
<text x="35.9" y="46.6">E1</text>
<text x="56.7" y="42.7">18</text>
<text x="56.7" y="45.2">19</text>
<text x="56.7" y="47.8">20</text>
<text x="78" y="47.8">5</text>
<text x="78" y="45.2">6</text>
<text x="78" y="42.7">7</text>
<text x="108.8" y="47.8">5</text>
<text x="108.8" y="45.2">6</text>
<text x="133.9" y="45.2">7</text>
<text x="133.9" y="47.8">8</text>
<text x="35.9" y="49.1">A3</text>
<text x="35.9" y="51.6">A2</text>
<text x="56.7" y="50.3">21</text>
<text x="56.7" y="52.8">22</text>
<text x="78" y="52.8">3</text>
<text x="78" y="50.3">4</text>
<text x="108.8" y="52.8">3</text>
<text x="108.8" y="50.3">4</text>
<text x="133.9" y="50.3">9</text>
<text x="133.9" y="52.8">10</text>
<text x="165.4" y="51.6">Relay_SW1</text>
<text x="35.9" y="54.2">A1</text>
<text x="35.9" y="56.7">A0</text>
<text x="56.7" y="55.4">23</text>
<text x="56.7" y="57.9">24</text>
<text x="78" y="57.9">1</text>
<text x="78" y="55.4">2</text>
<text x="108.8" y="57.9">1</text>
<text x="108.8" y="55.4">2</text>
<text x="133.9" y="55.4">11</text>
<text x="133.9" y="57.9">12</text>
<text x="48.3" y="65.6">VCC</text>
<text x="21.1" y="70.2">PORTLEFT-L</text>
<text x="170.2" y="69.2">VCC</text>
<text x="233.7" y="69.2">VDD</text>
<text x="69.4" y="72.7">PORTLEFT-L</text>
<text x="54.7" y="89.5">PNP1_B</text>
<text x="217.9" y="87.2" transform="rotate(-90 217.9 87.2)">1</text>
<text x="160.6" y="90.5">12V</text>
<text x="6.4" y="97.1">NPN1_B</text>
<text x="185.7" y="99.9">Zener_TP</text>
<text x="217.9" y="97.1" transform="rotate(-90 217.9 97.1)">2</text>
<text x="217.9" y="102.4" transform="rotate(-90 217.9 102.4)">1</text>
<text x="101.6" y="109.8">VCC</text>
<text x="134.2" y="108.7">1</text>
<text x="151.7" y="108.7">4</text>
<text x="217.9" y="112.3" transform="rotate(-90 217.9 112.3)">2</text>
<text x="134.2" y="116.3">2</text>
<text x="151.7" y="116.3">3</text>
<text x="100.4" y="122.5">Opto_SW1</text>
<text x="208.3" y="121.5">VCC</text>
<text x="210.3" y="125.3" transform="rotate(-90 210.3 125.3)">8</text>
<text x="26.2" y="128.6">PORTLEFT-L</text>
<text x="69.4" y="128.6">PORTLEFT-L</text>
<text x="186.7" y="127.6">U18A+</text>
<text x="200.2" y="129">3</text>
<text x="186.7" y="137.8">U18A-</text>
<text x="220.3" y="134.1">1</text>
<text x="229.2" y="132.9">U18A_O</text>
<text x="6.4" y="140.3">PMOS1_G</text>
<text x="200.2" y="139.2">2</text>
<text x="210.3" y="145.3" transform="rotate(-90 210.3 145.3)">4</text>
<text x="54.7" y="158.1">NMOS1_G</text>
<text x="118.7" y="159.5">1</text>
<text x="142.8" y="160.9">U18A+</text>
<text x="118.7" y="162.1">2</text>
<text x="118.7" y="164.6">3</text>
<text x="118.7" y="167.1">4</text>
<text x="142.8" y="163.4">U18A-</text>
<text x="152.4" y="164.7">Title</text>
<text x="162.6" y="167.2">&lt;Title&gt;</text>
<text x="118.7" y="169.7">5</text>
<text x="162.6" y="172.3">Document</text>
<text x="174.6" y="172.3">Number</text>
<text x="236.3" y="172.3">Rev</text>
<text x="152.4" y="179.9">Date:</text>
<text x="155" y="174.8">A</text>
<text x="162.6" y="174.8">&lt;Doc&gt;</text>
<text x="165.7" y="179.9">Wednesday, July 02, 2025</text>
<text x="203.2" y="179.9">Sheet</text>
<text x="215.9" y="179.9">1</text>
<text x="223.6" y="179.9">of</text>
<text x="231.2" y="179.9">1</text>
<text x="238.8" y="174.8">&lt;RevCode&gt;</text>
</g>
<g font-size="2.3" fill="#000080">
<text x="208.3" y="20.2">K1</text>
<text x="61" y="26.2">U14</text>
<text x="40.7" y="30.1">R43</text>
<text x="40.7" y="32.6">R44</text>
<text x="40.7" y="35.1">R45</text>
<text x="48.3" y="30.1">1k</text>
<text x="48.3" y="32.6">1k</text>
<text x="48.3" y="35.1">1k</text>
<text x="111.8" y="31.3">U21</text>
<text x="40.7" y="37.7">R46</text>
<text x="40.7" y="40.2">R47</text>
<text x="48.3" y="37.7">1k</text>
<text x="48.3" y="40.2">1k</text>
<text x="202.2" y="37.7">R115</text>
<text x="202.2" y="40.7">1k</text>
<text x="208.3" y="36.2">SRD-05VDC-SL-C</text>
<text x="86.4" y="42.8">R114</text>
<text x="86.4" y="45.3">R37</text>
<text x="86.4" y="47.8">R38</text>
<text x="94" y="42.8">1k</text>
<text x="94" y="45.3">1k</text>
<text x="94" y="47.8">1k</text>
<text x="86.4" y="50.4">R39</text>
<text x="86.4" y="52.9">R40</text>
<text x="94" y="50.4">1k</text>
<text x="94" y="52.9">1k</text>
<text x="181.7" y="50.4">R19</text>
<text x="200.5" y="50.4">Q12</text>
<text x="200.5" y="52.7">MOSFET N</text>
<text x="86.4" y="55.5">R41</text>
<text x="86.4" y="58">R42</text>
<text x="94" y="55.5">1k</text>
<text x="94" y="58">1k</text>
<text x="181.7" y="56.7">10k</text>
<text x="61" y="64.6">74HC154</text>
<text x="186.7" y="65.6">R71</text>
<text x="215.9" y="64.6">Q1</text>
<text x="186.7" y="72">1k</text>
<text x="215.9" y="67.6">NPN BCE</text>
<text x="111.8" y="74.8">4digit7seg</text>
<text x="32" y="85.9">R76</text>
<text x="32" y="89">1k</text>
<text x="76.2" y="88.5">Q4</text>
<text x="195.6" y="85.9">R72</text>
<text x="210.9" y="85.9">POT</text>
<text x="222" y="92">D35</text>
<text x="222" y="94.6">SZMMSZ4689T1G</text>
<text x="29.5" y="98.6">Q2</text>
<text x="29.5" y="101.7">NPN BCE</text>
<text x="76.2" y="96.1">PNP BCE</text>
<text x="166.7" y="101.2">R113</text>
<text x="80.3" y="103.7">R73</text>
<text x="80.3" y="106.8">1k</text>
<text x="120.7" y="106.3">R20</text>
<text x="139" y="105.2">U20</text>
<text x="166.7" y="104.2">1k</text>
<text x="222" y="107.3">D36</text>
<text x="120.7" y="112.6">1k</text>
<text x="222" y="109.8">SZMMSZ4689T1G</text>
<text x="118.4" y="116.4">R21</text>
<text x="118.4" y="119.5">1k</text>
<text x="139.2" y="122.5">VOA617A</text>
<text x="215.9" y="129.1">U18A</text>
<text x="215.9" y="131.7">LM358B</text>
<text x="34.6" y="144.4">Q5</text>
<text x="34.6" y="147.4">MOSFET P</text>
<text x="80.3" y="144.4">R70</text>
<text x="80.3" y="147.4">1k</text>
<text x="37.1" y="159.6">R68</text>
<text x="78.5" y="157.1">Q3</text>
<text x="78.5" y="159.3">MOSFET N</text>
<text x="116.9" y="157.1">J25</text>
<text x="37.1" y="162.6">1k</text>
<text x="116.9" y="172.3">5Pinheader</text>
</g>
<g font-size="2.3" fill="#004080">
<text x="62.3" y="31.6">Y11</text>
<text x="62.3" y="34.1">Y12</text>
<text x="69.9" y="31.6">GND</text>
<text x="71" y="34.1">Y10</text>
<text x="62.3" y="36.7">Y13</text>
<text x="62.3" y="39.2">Y14</text>
<text x="62.3" y="41.7">Y15</text>
<text x="72.2" y="41.7">Y7</text>
<text x="72.2" y="39.2">Y8</text>
<text x="72.2" y="36.7">Y9</text>
<text x="62.3" y="44.3">E0</text>
<text x="62.3" y="46.8">E1</text>
<text x="72.2" y="46.8">Y5</text>
<text x="72.2" y="44.3">Y6</text>
<text x="113.1" y="46.8">DIG4</text>
<text x="129.3" y="46.8">B</text>
<text x="62.3" y="49.4">A3</text>
<text x="62.3" y="51.9">A2</text>
<text x="72.2" y="51.9">Y3</text>
<text x="72.2" y="49.4">Y4</text>
<text x="113.1" y="51.9">C</text>
<text x="113.1" y="49.4">G</text>
<text x="125.5" y="49.4">DIG3</text>
<text x="125.5" y="51.9">DIG2</text>
<text x="62.3" y="54.4">A1</text>
<text x="62.3" y="57">A0</text>
<text x="62.3" y="59.5">VCC</text>
<text x="72.2" y="59.5">Y0</text>
<text x="72.2" y="57">Y1</text>
<text x="72.2" y="54.4">Y2</text>
<text x="113.1" y="59.5">E</text>
<text x="113.1" y="57">D</text>
<text x="113.1" y="54.4">DP</text>
<text x="125.5" y="59.5">DIG1</text>
<text x="129.3" y="57">A</text>
<text x="129.5" y="54.4">F</text>
<text x="138.5" y="110.3">A</text>
<text x="147" y="110.3">C</text>
<text x="138.5" y="117.9">K</text>
<text x="147.1" y="117.9">E</text>
<text x="204.5" y="130.6">+</text>
<text x="211.9" y="131.2" transform="rotate(-90 211.9 131.2)">V+</text>
<text x="212.4" y="135.7">OUT</text>
<text x="204.5" y="140.8">-</text>
<text x="211.9" y="141" transform="rotate(-90 211.9 141)">V-</text>
</g>
<text font-size="2.2" x="152.4" y="172.3">Size</text>
<g font-size="2.1">
<text x="114.3" y="95.7">TODO : PLC IN/OUT Design</text>
<text x="208.3" y="100.8">Vz = 2V</text>
</g>
<g font-size="1.8">
<text x="26.7" y="1.9">5</text>
<text x="75" y="1.9">4</text>
<text x="123.2" y="1.9">3</text>
<text x="171.5" y="1.9">2</text>
<text x="219.8" y="1.9">1</text>
<text x=".7" y="26.4">D</text>
<text x="244.5" y="26.4">D</text>
<text x=".7" y="70.9">C</text>
<text x="244.5" y="70.9">C</text>
<text x=".7" y="115.3">B</text>
<text x="244.5" y="115.3">B</text>
<text x=".7" y="159.8">A</text>
<text x="244.5" y="159.8">A</text>
<text x="26.7" y="182.2">5</text>
<text x="75" y="182.2">4</text>
<text x="123.2" y="182.2">3</text>
<text x="171.5" y="182.2">2</text>
<text x="219.8" y="182.2">1</text>
</g>
</svg>
